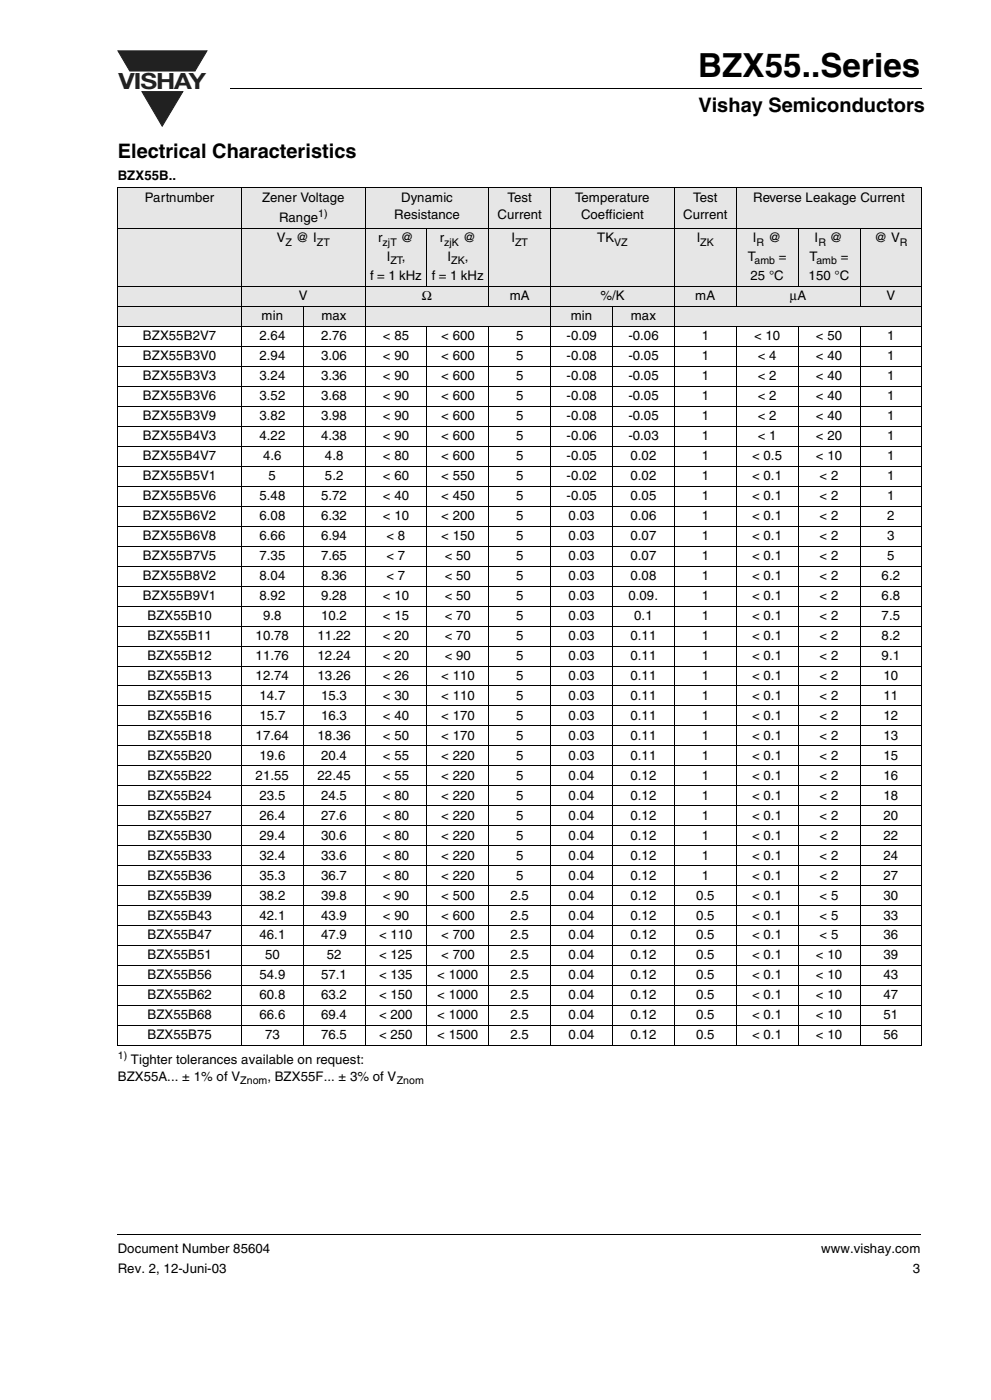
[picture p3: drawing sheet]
<svg xmlns="http://www.w3.org/2000/svg" width="210mm" height="297mm" viewBox="0 0 210 297" stroke-linecap="round" stroke-linejoin="round" font-family="sans-serif">
<path d="M25 10.8h18.8l-2.5 4.2h-13.8z" fill="#231f20"/>
<path d="M25 10.8h18.8l-2.5 4.2h-13.8z" fill="none" stroke="#231f20" stroke-width=".21"/>
<path d="M30.1 19.4h8.6l-4.3 7.3z" fill="#231f20"/>
<path d="M30.1 19.4h8.6l-4.3 7.3z" fill="none" stroke="#231f20" stroke-width=".21"/>
<path d="M48.9 18.6v.2zM24.8 261.6l.1 .2z" fill="#000"/>
<path d="M48.9 18.7h146.4M24.9 261.7h170.1" fill="none" stroke="#000" stroke-width=".21"/>
<g fill="#e6e6e6">
<path d="M24.9 39.8h26.2v8.6h-26.2z"/>
<path d="M51.1 39.8h26.2v8.6h-26.2z"/>
<path d="M77.3 39.8h26.2v8.6h-26.2z"/>
<path d="M103.5 39.8h13.1v8.6h-13.1z"/>
<path d="M116.6 39.8h26.2v8.6h-26.2z"/>
<path d="M142.8 39.8h13.2v8.6h-13.2z"/>
<path d="M156 39.8h39.2v8.6h-39.2z"/>
<path d="M24.9 48.4h52.4v12.3h-52.4z"/>
<path d="M77.3 48.4h13.1v12.3h-13.1z"/>
<path d="M90.4 48.4h13.1v12.3h-13.1z"/>
<path d="M103.5 48.4h13.1v12.3h-13.1z"/>
<path d="M116.6 48.4h26.2v12.3h-26.2z"/>
<path d="M142.8 48.4h13.2v12.3h-13.2z"/>
<path d="M156 48.4h13v12.3h-13z"/>
<path d="M169 48.4h13.2v12.3h-13.2z"/>
<path d="M182.2 48.4h13v12.3h-13z"/>
<path d="M24.9 60.7h52.4v4.2h-52.4z"/>
<path d="M77.3 60.7h26.2v4.2h-26.2z"/>
<path d="M103.5 60.7h13.1v4.2h-13.1z"/>
<path d="M116.6 60.7h26.2v4.2h-26.2z"/>
<path d="M142.8 60.7h13.2v4.2h-13.2z"/>
<path d="M156 60.7h26.2v4.2h-26.2z"/>
<path d="M182.2 60.7h13v4.2h-13z"/>
<path d="M24.9 64.9h39.4v4.3h-39.4z"/>
<path d="M64.3 64.9h13v4.3h-13z"/>
<path d="M77.3 64.9h39.3v4.3h-39.3z"/>
<path d="M116.6 64.9h13.2v4.3h-13.2z"/>
<path d="M129.8 64.9h13v4.3h-13z"/>
<path d="M142.8 64.9h52.4v4.3h-52.4z"/>
</g>
<g fill="#fff">
<path d="M24.9 69.2h26.2v4.2h-26.2z"/>
<path d="M51.1 69.2h13.2v4.2h-13.2z"/>
<path d="M64.3 69.2h13v4.2h-13z"/>
<path d="M77.3 69.2h13.1v4.2h-13.1z"/>
<path d="M90.4 69.2h13.1v4.2h-13.1z"/>
<path d="M103.5 69.2h13.1v4.2h-13.1z"/>
<path d="M116.6 69.2h13.2v4.2h-13.2z"/>
<path d="M129.8 69.2h13v4.2h-13z"/>
<path d="M142.8 69.2h13.2v4.2h-13.2z"/>
<path d="M156 69.2h13v4.2h-13z"/>
<path d="M169 69.2h13.2v4.2h-13.2z"/>
<path d="M182.2 69.2h13v4.2h-13z"/>
<path d="M24.9 73.4h26.2v4.2h-26.2z"/>
<path d="M51.1 73.4h13.2v4.2h-13.2z"/>
<path d="M64.3 73.4h13v4.2h-13z"/>
<path d="M77.3 73.4h13.1v4.2h-13.1z"/>
<path d="M90.4 73.4h13.1v4.2h-13.1z"/>
<path d="M103.5 73.4h13.1v4.2h-13.1z"/>
<path d="M116.6 73.4h13.2v4.2h-13.2z"/>
<path d="M129.8 73.4h13v4.2h-13z"/>
<path d="M142.8 73.4h13.2v4.2h-13.2z"/>
<path d="M156 73.4h13v4.2h-13z"/>
<path d="M169 73.4h13.2v4.2h-13.2z"/>
<path d="M182.2 73.4h13v4.2h-13z"/>
<path d="M24.9 77.6h26.2v4.3h-26.2z"/>
<path d="M51.1 77.6h13.2v4.3h-13.2z"/>
<path d="M64.3 77.6h13v4.3h-13z"/>
<path d="M77.3 77.6h13.1v4.3h-13.1z"/>
<path d="M90.4 77.6h13.1v4.3h-13.1z"/>
<path d="M103.5 77.6h13.1v4.3h-13.1z"/>
<path d="M116.6 77.6h13.2v4.3h-13.2z"/>
<path d="M129.8 77.6h13v4.3h-13z"/>
<path d="M142.8 77.6h13.2v4.3h-13.2z"/>
<path d="M156 77.6h13v4.3h-13z"/>
<path d="M169 77.6h13.2v4.3h-13.2z"/>
<path d="M182.2 77.6h13v4.3h-13z"/>
<path d="M24.9 81.9h26.2v4.2h-26.2z"/>
<path d="M51.1 81.9h13.2v4.2h-13.2z"/>
<path d="M64.3 81.9h13v4.2h-13z"/>
<path d="M77.3 81.9h13.1v4.2h-13.1z"/>
<path d="M90.4 81.9h13.1v4.2h-13.1z"/>
<path d="M103.5 81.9h13.1v4.2h-13.1z"/>
<path d="M116.6 81.9h13.2v4.2h-13.2z"/>
<path d="M129.8 81.9h13v4.2h-13z"/>
<path d="M142.8 81.9h13.2v4.2h-13.2z"/>
<path d="M156 81.9h13v4.2h-13z"/>
<path d="M169 81.9h13.2v4.2h-13.2z"/>
<path d="M182.2 81.9h13v4.2h-13z"/>
<path d="M24.9 86.1h26.2v4.2h-26.2z"/>
<path d="M51.1 86.1h13.2v4.2h-13.2z"/>
<path d="M64.3 86.1h13v4.2h-13z"/>
<path d="M77.3 86.1h13.1v4.2h-13.1z"/>
<path d="M90.4 86.1h13.1v4.2h-13.1z"/>
<path d="M103.5 86.1h13.1v4.2h-13.1z"/>
<path d="M116.6 86.1h13.2v4.2h-13.2z"/>
<path d="M129.8 86.1h13v4.2h-13z"/>
<path d="M142.8 86.1h13.2v4.2h-13.2z"/>
<path d="M156 86.1h13v4.2h-13z"/>
<path d="M169 86.1h13.2v4.2h-13.2z"/>
<path d="M182.2 86.1h13v4.2h-13z"/>
<path d="M24.9 90.3h26.2v4.3h-26.2z"/>
<path d="M51.1 90.3h13.2v4.3h-13.2z"/>
<path d="M64.3 90.3h13v4.3h-13z"/>
<path d="M77.3 90.3h13.1v4.3h-13.1z"/>
<path d="M90.4 90.3h13.1v4.3h-13.1z"/>
<path d="M103.5 90.3h13.1v4.3h-13.1z"/>
<path d="M116.6 90.3h13.2v4.3h-13.2z"/>
<path d="M129.8 90.3h13v4.3h-13z"/>
<path d="M142.8 90.3h13.2v4.3h-13.2z"/>
<path d="M156 90.3h13v4.3h-13z"/>
<path d="M169 90.3h13.2v4.3h-13.2z"/>
<path d="M182.2 90.3h13v4.3h-13z"/>
<path d="M24.9 94.6h26.2v4.2h-26.2z"/>
<path d="M51.1 94.6h13.2v4.2h-13.2z"/>
<path d="M64.3 94.6h13v4.2h-13z"/>
<path d="M77.3 94.6h13.1v4.2h-13.1z"/>
<path d="M90.4 94.6h13.1v4.2h-13.1z"/>
<path d="M103.5 94.6h13.1v4.2h-13.1z"/>
<path d="M116.6 94.6h13.2v4.2h-13.2z"/>
<path d="M129.8 94.6h13v4.2h-13z"/>
<path d="M142.8 94.6h13.2v4.2h-13.2z"/>
<path d="M156 94.6h13v4.2h-13z"/>
<path d="M169 94.6h13.2v4.2h-13.2z"/>
<path d="M182.2 94.6h13v4.2h-13z"/>
<path d="M24.9 98.8h26.2v4.2h-26.2z"/>
<path d="M51.1 98.8h13.2v4.2h-13.2z"/>
<path d="M64.3 98.8h13v4.2h-13z"/>
<path d="M77.3 98.8h13.1v4.2h-13.1z"/>
<path d="M90.4 98.8h13.1v4.2h-13.1z"/>
<path d="M103.5 98.8h13.1v4.2h-13.1z"/>
<path d="M116.6 98.8h13.2v4.2h-13.2z"/>
<path d="M129.8 98.8h13v4.2h-13z"/>
<path d="M142.8 98.8h13.2v4.2h-13.2z"/>
<path d="M156 98.8h13v4.2h-13z"/>
<path d="M169 98.8h13.2v4.2h-13.2z"/>
<path d="M182.2 98.8h13v4.2h-13z"/>
<path d="M24.9 103h26.2v4.3h-26.2z"/>
<path d="M51.1 103h13.2v4.3h-13.2z"/>
<path d="M64.3 103h13v4.3h-13z"/>
<path d="M77.3 103h13.1v4.3h-13.1z"/>
<path d="M90.4 103h13.1v4.3h-13.1z"/>
<path d="M103.5 103h13.1v4.3h-13.1z"/>
<path d="M116.6 103h13.2v4.3h-13.2z"/>
<path d="M129.8 103h13v4.3h-13z"/>
<path d="M142.8 103h13.2v4.3h-13.2z"/>
<path d="M156 103h13v4.3h-13z"/>
<path d="M169 103h13.2v4.3h-13.2z"/>
<path d="M182.2 103h13v4.3h-13z"/>
<path d="M24.9 107.3h26.2v4.2h-26.2z"/>
<path d="M51.1 107.3h13.2v4.2h-13.2z"/>
<path d="M64.3 107.3h13v4.2h-13z"/>
<path d="M77.3 107.3h13.1v4.2h-13.1z"/>
<path d="M90.4 107.3h13.1v4.2h-13.1z"/>
<path d="M103.5 107.3h13.1v4.2h-13.1z"/>
<path d="M116.6 107.3h13.2v4.2h-13.2z"/>
<path d="M129.8 107.3h13v4.2h-13z"/>
<path d="M142.8 107.3h13.2v4.2h-13.2z"/>
<path d="M156 107.3h13v4.2h-13z"/>
<path d="M169 107.3h13.2v4.2h-13.2z"/>
<path d="M182.2 107.3h13v4.2h-13z"/>
<path d="M24.9 111.5h26.2v4.2h-26.2z"/>
<path d="M51.1 111.5h13.2v4.2h-13.2z"/>
<path d="M64.3 111.5h13v4.2h-13z"/>
<path d="M77.3 111.5h13.1v4.2h-13.1z"/>
<path d="M90.4 111.5h13.1v4.2h-13.1z"/>
<path d="M103.5 111.5h13.1v4.2h-13.1z"/>
<path d="M116.6 111.5h13.2v4.2h-13.2z"/>
<path d="M129.8 111.5h13v4.2h-13z"/>
<path d="M142.8 111.5h13.2v4.2h-13.2z"/>
<path d="M156 111.5h13v4.2h-13z"/>
<path d="M169 111.5h13.2v4.2h-13.2z"/>
<path d="M182.2 111.5h13v4.2h-13z"/>
<path d="M24.9 115.7h26.2v4.3h-26.2z"/>
<path d="M51.1 115.7h13.2v4.3h-13.2z"/>
<path d="M64.3 115.7h13v4.3h-13z"/>
<path d="M77.3 115.7h13.1v4.3h-13.1z"/>
<path d="M90.4 115.7h13.1v4.3h-13.1z"/>
<path d="M103.5 115.7h13.1v4.3h-13.1z"/>
<path d="M116.6 115.7h13.2v4.3h-13.2z"/>
<path d="M129.8 115.7h13v4.3h-13z"/>
<path d="M142.8 115.7h13.2v4.3h-13.2z"/>
<path d="M156 115.7h13v4.3h-13z"/>
<path d="M169 115.7h13.2v4.3h-13.2z"/>
<path d="M182.2 115.7h13v4.3h-13z"/>
<path d="M24.9 120h26.2v4.2h-26.2z"/>
<path d="M51.1 120h13.2v4.2h-13.2z"/>
<path d="M64.3 120h13v4.2h-13z"/>
<path d="M77.3 120h13.1v4.2h-13.1z"/>
<path d="M90.4 120h13.1v4.2h-13.1z"/>
<path d="M103.5 120h13.1v4.2h-13.1z"/>
<path d="M116.6 120h13.2v4.2h-13.2z"/>
<path d="M129.8 120h13v4.2h-13z"/>
<path d="M142.8 120h13.2v4.2h-13.2z"/>
<path d="M156 120h13v4.2h-13z"/>
<path d="M169 120h13.2v4.2h-13.2z"/>
<path d="M182.2 120h13v4.2h-13z"/>
<path d="M24.9 124.2h26.2v4.2h-26.2z"/>
<path d="M51.1 124.2h13.2v4.2h-13.2z"/>
<path d="M64.3 124.2h13v4.2h-13z"/>
<path d="M77.3 124.2h13.1v4.2h-13.1z"/>
<path d="M90.4 124.2h13.1v4.2h-13.1z"/>
<path d="M103.5 124.2h13.1v4.2h-13.1z"/>
<path d="M116.6 124.2h13.2v4.2h-13.2z"/>
<path d="M129.8 124.2h13v4.2h-13z"/>
<path d="M142.8 124.2h13.2v4.2h-13.2z"/>
<path d="M156 124.2h13v4.2h-13z"/>
<path d="M169 124.2h13.2v4.2h-13.2z"/>
<path d="M182.2 124.2h13v4.2h-13z"/>
<path d="M24.9 128.4h26.2v4.3h-26.2z"/>
<path d="M51.1 128.4h13.2v4.3h-13.2z"/>
<path d="M64.3 128.4h13v4.3h-13z"/>
<path d="M77.3 128.4h13.1v4.3h-13.1z"/>
<path d="M90.4 128.4h13.1v4.3h-13.1z"/>
<path d="M103.5 128.4h13.1v4.3h-13.1z"/>
<path d="M116.6 128.4h13.2v4.3h-13.2z"/>
<path d="M129.8 128.4h13v4.3h-13z"/>
<path d="M142.8 128.4h13.2v4.3h-13.2z"/>
<path d="M156 128.4h13v4.3h-13z"/>
<path d="M169 128.4h13.2v4.3h-13.2z"/>
<path d="M182.2 128.4h13v4.3h-13z"/>
<path d="M24.9 132.7h26.2v4.2h-26.2z"/>
<path d="M51.1 132.7h13.2v4.2h-13.2z"/>
<path d="M64.3 132.7h13v4.2h-13z"/>
<path d="M77.3 132.7h13.1v4.2h-13.1z"/>
<path d="M90.4 132.7h13.1v4.2h-13.1z"/>
<path d="M103.5 132.7h13.1v4.2h-13.1z"/>
<path d="M116.6 132.7h13.2v4.2h-13.2z"/>
<path d="M129.8 132.7h13v4.2h-13z"/>
<path d="M142.8 132.7h13.2v4.2h-13.2z"/>
<path d="M156 132.7h13v4.2h-13z"/>
<path d="M169 132.7h13.2v4.2h-13.2z"/>
<path d="M182.2 132.7h13v4.2h-13z"/>
<path d="M24.9 136.9h26.2v4.2h-26.2z"/>
<path d="M51.1 136.9h13.2v4.2h-13.2z"/>
<path d="M64.3 136.9h13v4.2h-13z"/>
<path d="M77.3 136.9h13.1v4.2h-13.1z"/>
<path d="M90.4 136.9h13.1v4.2h-13.1z"/>
<path d="M103.5 136.9h13.1v4.2h-13.1z"/>
<path d="M116.6 136.9h13.2v4.2h-13.2z"/>
<path d="M129.8 136.9h13v4.2h-13z"/>
<path d="M142.8 136.9h13.2v4.2h-13.2z"/>
<path d="M156 136.9h13v4.2h-13z"/>
<path d="M169 136.9h13.2v4.2h-13.2z"/>
<path d="M182.2 136.9h13v4.2h-13z"/>
<path d="M24.9 141.1h26.2v4.3h-26.2z"/>
<path d="M51.1 141.1h13.2v4.3h-13.2z"/>
<path d="M64.3 141.1h13v4.3h-13z"/>
<path d="M77.3 141.1h13.1v4.3h-13.1z"/>
<path d="M90.4 141.1h13.1v4.3h-13.1z"/>
<path d="M103.5 141.1h13.1v4.3h-13.1z"/>
<path d="M116.6 141.1h13.2v4.3h-13.2z"/>
<path d="M129.8 141.1h13v4.3h-13z"/>
<path d="M142.8 141.1h13.2v4.3h-13.2z"/>
<path d="M156 141.1h13v4.3h-13z"/>
<path d="M169 141.1h13.2v4.3h-13.2z"/>
<path d="M182.2 141.1h13v4.3h-13z"/>
<path d="M24.9 145.4h26.2v4.2h-26.2z"/>
<path d="M51.1 145.4h13.2v4.2h-13.2z"/>
<path d="M64.3 145.4h13v4.2h-13z"/>
<path d="M77.3 145.4h13.1v4.2h-13.1z"/>
<path d="M90.4 145.4h13.1v4.2h-13.1z"/>
<path d="M103.5 145.4h13.1v4.2h-13.1z"/>
<path d="M116.6 145.4h13.2v4.2h-13.2z"/>
<path d="M129.8 145.4h13v4.2h-13z"/>
<path d="M142.8 145.4h13.2v4.2h-13.2z"/>
<path d="M156 145.4h13v4.2h-13z"/>
<path d="M169 145.4h13.2v4.2h-13.2z"/>
<path d="M182.2 145.4h13v4.2h-13z"/>
<path d="M24.9 149.6h26.2v4.2h-26.2z"/>
<path d="M51.1 149.6h13.2v4.2h-13.2z"/>
<path d="M64.3 149.6h13v4.2h-13z"/>
<path d="M77.3 149.6h13.1v4.2h-13.1z"/>
<path d="M90.4 149.6h13.1v4.2h-13.1z"/>
<path d="M103.5 149.6h13.1v4.2h-13.1z"/>
<path d="M116.6 149.6h13.2v4.2h-13.2z"/>
<path d="M129.8 149.6h13v4.2h-13z"/>
<path d="M142.8 149.6h13.2v4.2h-13.2z"/>
<path d="M156 149.6h13v4.2h-13z"/>
<path d="M169 149.6h13.2v4.2h-13.2z"/>
<path d="M182.2 149.6h13v4.2h-13z"/>
<path d="M24.9 153.8h26.2v4.3h-26.2z"/>
<path d="M51.1 153.8h13.2v4.3h-13.2z"/>
<path d="M64.3 153.8h13v4.3h-13z"/>
<path d="M77.3 153.8h13.1v4.3h-13.1z"/>
<path d="M90.4 153.8h13.1v4.3h-13.1z"/>
<path d="M103.5 153.8h13.1v4.3h-13.1z"/>
<path d="M116.6 153.8h13.2v4.3h-13.2z"/>
<path d="M129.8 153.8h13v4.3h-13z"/>
<path d="M142.8 153.8h13.2v4.3h-13.2z"/>
<path d="M156 153.8h13v4.3h-13z"/>
<path d="M169 153.8h13.2v4.3h-13.2z"/>
<path d="M182.2 153.8h13v4.3h-13z"/>
<path d="M24.9 158.1h26.2v4.2h-26.2z"/>
<path d="M51.1 158.1h13.2v4.2h-13.2z"/>
<path d="M64.3 158.1h13v4.2h-13z"/>
<path d="M77.3 158.1h13.1v4.2h-13.1z"/>
<path d="M90.4 158.1h13.1v4.2h-13.1z"/>
<path d="M103.5 158.1h13.1v4.2h-13.1z"/>
<path d="M116.6 158.1h13.2v4.2h-13.2z"/>
<path d="M129.8 158.1h13v4.2h-13z"/>
<path d="M142.8 158.1h13.2v4.2h-13.2z"/>
<path d="M156 158.1h13v4.2h-13z"/>
<path d="M169 158.1h13.2v4.2h-13.2z"/>
<path d="M182.2 158.1h13v4.2h-13z"/>
<path d="M24.9 162.3h26.2v4.2h-26.2z"/>
<path d="M51.1 162.3h13.2v4.2h-13.2z"/>
<path d="M64.3 162.3h13v4.2h-13z"/>
<path d="M77.3 162.3h13.1v4.2h-13.1z"/>
<path d="M90.4 162.3h13.1v4.2h-13.1z"/>
<path d="M103.5 162.3h13.1v4.2h-13.1z"/>
<path d="M116.6 162.3h13.2v4.2h-13.2z"/>
<path d="M129.8 162.3h13v4.2h-13z"/>
<path d="M142.8 162.3h13.2v4.2h-13.2z"/>
<path d="M156 162.3h13v4.2h-13z"/>
<path d="M169 162.3h13.2v4.2h-13.2z"/>
<path d="M182.2 162.3h13v4.2h-13z"/>
<path d="M24.9 166.5h26.2v4.3h-26.2z"/>
<path d="M51.1 166.5h13.2v4.3h-13.2z"/>
<path d="M64.3 166.5h13v4.3h-13z"/>
<path d="M77.3 166.5h13.1v4.3h-13.1z"/>
<path d="M90.4 166.5h13.1v4.3h-13.1z"/>
<path d="M103.5 166.5h13.1v4.3h-13.1z"/>
<path d="M116.6 166.5h13.2v4.3h-13.2z"/>
<path d="M129.8 166.5h13v4.3h-13z"/>
<path d="M142.8 166.5h13.2v4.3h-13.2z"/>
<path d="M156 166.5h13v4.3h-13z"/>
<path d="M169 166.5h13.2v4.3h-13.2z"/>
<path d="M182.2 166.5h13v4.3h-13z"/>
<path d="M24.9 170.8h26.2v4.2h-26.2z"/>
<path d="M51.1 170.8h13.2v4.2h-13.2z"/>
<path d="M64.3 170.8h13v4.2h-13z"/>
<path d="M77.3 170.8h13.1v4.2h-13.1z"/>
<path d="M90.4 170.8h13.1v4.2h-13.1z"/>
<path d="M103.5 170.8h13.1v4.2h-13.1z"/>
<path d="M116.6 170.8h13.2v4.2h-13.2z"/>
<path d="M129.8 170.8h13v4.2h-13z"/>
<path d="M142.8 170.8h13.2v4.2h-13.2z"/>
<path d="M156 170.8h13v4.2h-13z"/>
<path d="M169 170.8h13.2v4.2h-13.2z"/>
<path d="M182.2 170.8h13v4.2h-13z"/>
<path d="M24.9 175h26.2v4.2h-26.2z"/>
<path d="M51.1 175h13.2v4.2h-13.2z"/>
<path d="M64.3 175h13v4.2h-13z"/>
<path d="M77.3 175h13.1v4.2h-13.1z"/>
<path d="M90.4 175h13.1v4.2h-13.1z"/>
<path d="M103.5 175h13.1v4.2h-13.1z"/>
<path d="M116.6 175h13.2v4.2h-13.2z"/>
<path d="M129.8 175h13v4.2h-13z"/>
<path d="M142.8 175h13.2v4.2h-13.2z"/>
<path d="M156 175h13v4.2h-13z"/>
<path d="M169 175h13.2v4.2h-13.2z"/>
<path d="M182.2 175h13v4.2h-13z"/>
<path d="M24.9 179.2h26.2v4.3h-26.2z"/>
<path d="M51.1 179.2h13.2v4.3h-13.2z"/>
<path d="M64.3 179.2h13v4.3h-13z"/>
<path d="M77.3 179.2h13.1v4.3h-13.1z"/>
<path d="M90.4 179.2h13.1v4.3h-13.1z"/>
<path d="M103.5 179.2h13.1v4.3h-13.1z"/>
<path d="M116.6 179.2h13.2v4.3h-13.2z"/>
<path d="M129.8 179.2h13v4.3h-13z"/>
<path d="M142.8 179.2h13.2v4.3h-13.2z"/>
<path d="M156 179.2h13v4.3h-13z"/>
<path d="M169 179.2h13.2v4.3h-13.2z"/>
<path d="M182.2 179.2h13v4.3h-13z"/>
<path d="M24.9 183.5h26.2v4.2h-26.2z"/>
<path d="M51.1 183.5h13.2v4.2h-13.2z"/>
<path d="M64.3 183.5h13v4.2h-13z"/>
<path d="M77.3 183.5h13.1v4.2h-13.1z"/>
<path d="M90.4 183.5h13.1v4.2h-13.1z"/>
<path d="M103.5 183.5h13.1v4.2h-13.1z"/>
<path d="M116.6 183.5h13.2v4.2h-13.2z"/>
<path d="M129.8 183.5h13v4.2h-13z"/>
<path d="M142.8 183.5h13.2v4.2h-13.2z"/>
<path d="M156 183.5h13v4.2h-13z"/>
<path d="M169 183.5h13.2v4.2h-13.2z"/>
<path d="M182.2 183.5h13v4.2h-13z"/>
<path d="M24.9 187.7h26.2v4.2h-26.2z"/>
<path d="M51.1 187.7h13.2v4.2h-13.2z"/>
<path d="M64.3 187.7h13v4.2h-13z"/>
<path d="M77.3 187.7h13.1v4.2h-13.1z"/>
<path d="M90.4 187.7h13.1v4.2h-13.1z"/>
<path d="M103.5 187.7h13.1v4.2h-13.1z"/>
<path d="M116.6 187.7h13.2v4.2h-13.2z"/>
<path d="M129.8 187.7h13v4.2h-13z"/>
<path d="M142.8 187.7h13.2v4.2h-13.2z"/>
<path d="M156 187.7h13v4.2h-13z"/>
<path d="M169 187.7h13.2v4.2h-13.2z"/>
<path d="M182.2 187.7h13v4.2h-13z"/>
<path d="M24.9 191.9h26.2v4.3h-26.2z"/>
<path d="M51.1 191.9h13.2v4.3h-13.2z"/>
<path d="M64.3 191.9h13v4.3h-13z"/>
<path d="M77.3 191.9h13.1v4.3h-13.1z"/>
<path d="M90.4 191.9h13.1v4.3h-13.1z"/>
<path d="M103.5 191.9h13.1v4.3h-13.1z"/>
<path d="M116.6 191.9h13.2v4.3h-13.2z"/>
<path d="M129.8 191.9h13v4.3h-13z"/>
<path d="M142.8 191.9h13.2v4.3h-13.2z"/>
<path d="M156 191.9h13v4.3h-13z"/>
<path d="M169 191.9h13.2v4.3h-13.2z"/>
<path d="M182.2 191.9h13v4.3h-13z"/>
<path d="M24.9 196.2h26.2v4.2h-26.2z"/>
<path d="M51.1 196.2h13.2v4.2h-13.2z"/>
<path d="M64.3 196.2h13v4.2h-13z"/>
<path d="M77.3 196.2h13.1v4.2h-13.1z"/>
<path d="M90.4 196.2h13.1v4.2h-13.1z"/>
<path d="M103.5 196.2h13.1v4.2h-13.1z"/>
<path d="M116.6 196.2h13.2v4.2h-13.2z"/>
<path d="M129.8 196.2h13v4.2h-13z"/>
<path d="M142.8 196.2h13.2v4.2h-13.2z"/>
<path d="M156 196.2h13v4.2h-13z"/>
<path d="M169 196.2h13.2v4.2h-13.2z"/>
<path d="M182.2 196.2h13v4.2h-13z"/>
<path d="M24.9 200.4h26.2v4.2h-26.2z"/>
<path d="M51.1 200.4h13.2v4.2h-13.2z"/>
<path d="M64.3 200.4h13v4.2h-13z"/>
<path d="M77.3 200.4h13.1v4.2h-13.1z"/>
<path d="M90.4 200.4h13.1v4.2h-13.1z"/>
<path d="M103.5 200.4h13.1v4.2h-13.1z"/>
<path d="M116.6 200.4h13.2v4.2h-13.2z"/>
<path d="M129.8 200.4h13v4.2h-13z"/>
<path d="M142.8 200.4h13.2v4.2h-13.2z"/>
<path d="M156 200.4h13v4.2h-13z"/>
<path d="M169 200.4h13.2v4.2h-13.2z"/>
<path d="M182.2 200.4h13v4.2h-13z"/>
<path d="M24.9 204.6h26.2v4.3h-26.2z"/>
<path d="M51.1 204.6h13.2v4.3h-13.2z"/>
<path d="M64.3 204.6h13v4.3h-13z"/>
<path d="M77.3 204.6h13.1v4.3h-13.1z"/>
<path d="M90.4 204.6h13.1v4.3h-13.1z"/>
<path d="M103.5 204.6h13.1v4.3h-13.1z"/>
<path d="M116.6 204.6h13.2v4.3h-13.2z"/>
<path d="M129.8 204.6h13v4.3h-13z"/>
<path d="M142.8 204.6h13.2v4.3h-13.2z"/>
<path d="M156 204.6h13v4.3h-13z"/>
<path d="M169 204.6h13.2v4.3h-13.2z"/>
<path d="M182.2 204.6h13v4.3h-13z"/>
<path d="M24.9 208.9h26.2v4.2h-26.2z"/>
<path d="M51.1 208.9h13.2v4.2h-13.2z"/>
<path d="M64.3 208.9h13v4.2h-13z"/>
<path d="M77.3 208.9h13.1v4.2h-13.1z"/>
<path d="M90.4 208.9h13.1v4.2h-13.1z"/>
<path d="M103.5 208.9h13.1v4.2h-13.1z"/>
<path d="M116.6 208.9h13.2v4.2h-13.2z"/>
<path d="M129.8 208.9h13v4.2h-13z"/>
<path d="M142.8 208.9h13.2v4.2h-13.2z"/>
<path d="M156 208.9h13v4.2h-13z"/>
<path d="M169 208.9h13.2v4.2h-13.2z"/>
<path d="M182.2 208.9h13v4.2h-13z"/>
<path d="M24.9 213.1h26.2v4.2h-26.2z"/>
<path d="M51.1 213.1h13.2v4.2h-13.2z"/>
<path d="M64.3 213.1h13v4.2h-13z"/>
<path d="M77.3 213.1h13.1v4.2h-13.1z"/>
<path d="M90.4 213.1h13.1v4.2h-13.1z"/>
<path d="M103.5 213.1h13.1v4.2h-13.1z"/>
<path d="M116.6 213.1h13.2v4.2h-13.2z"/>
<path d="M129.8 213.1h13v4.2h-13z"/>
<path d="M142.8 213.1h13.2v4.2h-13.2z"/>
<path d="M156 213.1h13v4.2h-13z"/>
<path d="M169 213.1h13.2v4.2h-13.2z"/>
<path d="M182.2 213.1h13v4.2h-13z"/>
<path d="M24.9 217.3h26.2v4.3h-26.2z"/>
<path d="M51.1 217.3h13.2v4.3h-13.2z"/>
<path d="M64.3 217.3h13v4.3h-13z"/>
<path d="M77.3 217.3h13.1v4.3h-13.1z"/>
<path d="M90.4 217.3h13.1v4.3h-13.1z"/>
<path d="M103.5 217.3h13.1v4.3h-13.1z"/>
<path d="M116.6 217.3h13.2v4.3h-13.2z"/>
<path d="M129.8 217.3h13v4.3h-13z"/>
<path d="M142.8 217.3h13.2v4.3h-13.2z"/>
<path d="M156 217.3h13v4.3h-13z"/>
<path d="M169 217.3h13.2v4.3h-13.2z"/>
<path d="M182.2 217.3h13v4.3h-13z"/>
</g>
<g fill="none" stroke="#000" stroke-width=".21">
<path d="M24.8 39.8h170.5M24.9 40v181.5M51.1 39.8v181.9M77.3 39.8v181.9M103.5 39.8v25.2M116.6 39.8v181.9M142.8 39.8v181.9M156 39.8v25.2M195.2 40v181.5M24.8 48.4h170.5M90.4 48.3v12.5M169 48.3v12.5"/>
<path d="M182.2 48.3v16.7M24.8 60.7h170.5M24.8 64.9h170.5M24.8 69.2h170.5M24.8 73.4h170.5M24.8 77.6h170.5M64.3 64.9v156.8M90.4 69.1v152.6M103.5 69.1v152.6M129.8 64.9v156.8M156 69.1v152.6M169 69.1v152.6"/>
<path d="M182.2 69.1v152.6M24.8 81.9h170.5M24.8 86.1h170.5M24.8 90.3h170.5M24.8 94.6h170.5M24.8 98.8h170.5M24.8 103h170.5M24.8 107.3h170.5M24.8 111.5h170.5M24.8 115.7h170.5M24.8 120h170.5M24.8 124.2h170.5"/>
<path d="M24.8 128.4h170.5M24.8 132.7h170.5M24.8 136.9h170.5M24.8 141.1h170.5M24.8 145.4h170.5M24.8 149.6h170.5M24.8 153.8h170.5M24.8 158.1h170.5M24.8 162.3h170.5M24.8 166.5h170.5M24.8 170.8h170.5M24.8 175h170.5"/>
<path d="M24.8 179.2h170.5M24.8 183.5h170.5M24.8 187.7h170.5M24.8 191.9h170.5M24.8 196.2h170.5M24.8 200.4h170.5M24.8 204.6h170.5M24.8 208.9h170.5M24.8 213.1h170.5M24.8 217.3h170.5M24.8 221.6h170.5"/>
</g>
<text font-size="7" x="147.9" y="16.4">BZX55..Series</text>
<text font-size="4.7" fill="#231f20" x="25.1" y="18.9">VISHAY</text>
<g font-size="4.2">
<text x="148" y="23.7">Vishay Semiconductors</text>
<text x="24.9" y="33.5">Electrical Characteristics</text>
</g>
<g font-size="2.8">
<text x="24.9" y="38.2">BZX55B..</text>
<text x="30.7" y="42.8">Partnumber</text>
<text x="55.5" y="42.8">Zener Voltage</text>
<text x="59.1" y="47.1">Range</text>
<text x="83.5" y="46.3">Resistance</text>
<text x="85" y="42.8">Dynamic</text>
<text x="105.4" y="46.3">Current</text>
<text x="107.5" y="42.8">Test</text>
<text x="121.8" y="42.8">Temperature</text>
<text x="123.1" y="46.3">Coefficient</text>
<text x="144.7" y="46.3">Current</text>
<text x="146.8" y="42.8">Test</text>
<text x="159.5" y="42.8">Reverse Leakage Current</text>
<text x="58.6" y="51.3">V</text>
<text x="62.7" y="51.3">@ I</text>
<text x="80.1" y="51.3">r</text>
<text x="84.8" y="51.3">@</text>
<text x="93.1" y="51.3">r</text>
<text x="98" y="51.3">@</text>
<text x="108.3" y="51.3">I</text>
<text x="126.5" y="51.3">TK</text>
<text x="147.6" y="51.3">I</text>
<text x="159.5" y="51.3">I</text>
<text x="162.7" y="51.3">@</text>
<text x="172.6" y="51.3">I</text>
<text x="175.7" y="51.3">@</text>
<text x="185.1" y="51.3">@ V</text>
<text x="78.4" y="59.4">f = 1 kHz</text>
<text x="81.9" y="55.4">I</text>
<text x="85.1" y="55.4">,</text>
<text x="91.5" y="59.4">f = 1 kHz</text>
<text x="94.8" y="55.4">I</text>
<text x="98.4" y="55.4">,</text>
<text x="158.4" y="55.4">T</text>
<text x="159" y="59.4">25 °C</text>
<text x="165" y="55.4">=</text>
<text x="171.3" y="59.4">150 °C</text>
<text x="171.4" y="55.4">T</text>
<text x="178.1" y="55.4">=</text>
<text x="63.3" y="63.6">V</text>
<text x="89.4" y="63.6">Ω</text>
<text x="108" y="63.6">mA</text>
<text x="127.2" y="63.6">%/K</text>
<text x="147.3" y="63.6">mA</text>
<text x="167.3" y="63.6">µA</text>
<text x="187.7" y="63.6">V</text>
<text x="55.4" y="67.9">min</text>
<text x="68.1" y="67.9">max</text>
<text x="120.9" y="67.9">min</text>
<text x="133.6" y="67.9">max</text>
<text x="30.3" y="72.1">BZX55B2V7</text>
<text x="30.3" y="76.3">BZX55B3V0</text>
<text x="54.9" y="72.1">2.64</text>
<text x="54.9" y="76.3">2.94</text>
<text x="68" y="72.1">2.76</text>
<text x="68" y="76.3">3.06</text>
<text x="81.1" y="72.1">&lt; 85</text>
<text x="81.1" y="76.3">&lt; 90</text>
<text x="93.4" y="72.1">&lt; 600</text>
<text x="93.4" y="76.3">&lt; 600</text>
<text x="109.3" y="72.1">5</text>
<text x="109.3" y="76.3">5</text>
<text x="120" y="72.1">-0.09</text>
<text x="120" y="76.3">-0.08</text>
<text x="133.1" y="72.1">-0.06</text>
<text x="133.1" y="76.3">-0.05</text>
<text x="148.6" y="72.1">1</text>
<text x="148.6" y="76.3">1</text>
<text x="159.7" y="72.1">&lt; 10</text>
<text x="160.5" y="76.3">&lt; 4</text>
<text x="172.8" y="72.1">&lt; 50</text>
<text x="172.8" y="76.3">&lt; 40</text>
<text x="187.9" y="72.1">1</text>
<text x="187.9" y="76.3">1</text>
<text x="30.3" y="80.6">BZX55B3V3</text>
<text x="54.9" y="80.6">3.24</text>
<text x="68" y="80.6">3.36</text>
<text x="81.1" y="80.6">&lt; 90</text>
<text x="93.4" y="80.6">&lt; 600</text>
<text x="109.3" y="80.6">5</text>
<text x="120" y="80.6">-0.08</text>
<text x="133.1" y="80.6">-0.05</text>
<text x="148.6" y="80.6">1</text>
<text x="160.5" y="80.6">&lt; 2</text>
<text x="172.8" y="80.6">&lt; 40</text>
<text x="187.9" y="80.6">1</text>
<text x="30.3" y="84.8">BZX55B3V6</text>
<text x="30.3" y="89">BZX55B3V9</text>
<text x="54.9" y="84.8">3.52</text>
<text x="54.9" y="89">3.82</text>
<text x="68" y="84.8">3.68</text>
<text x="68" y="89">3.98</text>
<text x="81.1" y="84.8">&lt; 90</text>
<text x="81.1" y="89">&lt; 90</text>
<text x="93.4" y="84.8">&lt; 600</text>
<text x="93.4" y="89">&lt; 600</text>
<text x="109.3" y="84.8">5</text>
<text x="109.3" y="89">5</text>
<text x="120" y="84.8">-0.08</text>
<text x="120" y="89">-0.08</text>
<text x="133.1" y="84.8">-0.05</text>
<text x="133.1" y="89">-0.05</text>
<text x="148.6" y="84.8">1</text>
<text x="148.6" y="89">1</text>
<text x="160.5" y="84.8">&lt; 2</text>
<text x="160.5" y="89">&lt; 2</text>
<text x="172.8" y="84.8">&lt; 40</text>
<text x="172.8" y="89">&lt; 40</text>
<text x="187.9" y="84.8">1</text>
<text x="187.9" y="89">1</text>
<text x="30.3" y="93.3">BZX55B4V3</text>
<text x="54.9" y="93.3">4.22</text>
<text x="68" y="93.3">4.38</text>
<text x="81.1" y="93.3">&lt; 90</text>
<text x="93.4" y="93.3">&lt; 600</text>
<text x="109.3" y="93.3">5</text>
<text x="120" y="93.3">-0.06</text>
<text x="133.1" y="93.3">-0.03</text>
<text x="148.6" y="93.3">1</text>
<text x="160.5" y="93.3">&lt; 1</text>
<text x="172.8" y="93.3">&lt; 20</text>
<text x="187.9" y="93.3">1</text>
<text x="30.3" y="97.5">BZX55B4V7</text>
<text x="30.3" y="101.7">BZX55B5V1</text>
<text x="55.8" y="97.5">4.6</text>
<text x="56.9" y="101.7">5</text>
<text x="68.8" y="97.5">4.8</text>
<text x="68.8" y="101.7">5.2</text>
<text x="81.1" y="97.5">&lt; 80</text>
<text x="81.1" y="101.7">&lt; 60</text>
<text x="93.4" y="97.5">&lt; 600</text>
<text x="93.4" y="101.7">&lt; 550</text>
<text x="109.3" y="97.5">5</text>
<text x="109.3" y="101.7">5</text>
<text x="120" y="97.5">-0.05</text>
<text x="120" y="101.7">-0.02</text>
<text x="133.6" y="97.5">0.02</text>
<text x="133.6" y="101.7">0.02</text>
<text x="148.6" y="97.5">1</text>
<text x="148.6" y="101.7">1</text>
<text x="159.3" y="97.5">&lt; 0.5</text>
<text x="159.3" y="101.7">&lt; 0.1</text>
<text x="172.8" y="97.5">&lt; 10</text>
<text x="173.6" y="101.7">&lt; 2</text>
<text x="187.9" y="97.5">1</text>
<text x="187.9" y="101.7">1</text>
<text x="30.3" y="106">BZX55B5V6</text>
<text x="54.9" y="106">5.48</text>
<text x="68" y="106">5.72</text>
<text x="81.1" y="106">&lt; 40</text>
<text x="93.4" y="106">&lt; 450</text>
<text x="109.3" y="106">5</text>
<text x="120" y="106">-0.05</text>
<text x="133.6" y="106">0.05</text>
<text x="148.6" y="106">1</text>
<text x="159.3" y="106">&lt; 0.1</text>
<text x="173.6" y="106">&lt; 2</text>
<text x="187.9" y="106">1</text>
<text x="30.3" y="110.2">BZX55B6V2</text>
<text x="54.9" y="110.2">6.08</text>
<text x="68" y="110.2">6.32</text>
<text x="81.1" y="110.2">&lt; 10</text>
<text x="93.4" y="110.2">&lt; 200</text>
<text x="109.3" y="110.2">5</text>
<text x="120.4" y="110.2">0.03</text>
<text x="133.6" y="110.2">0.06</text>
<text x="148.6" y="110.2">1</text>
<text x="159.3" y="110.2">&lt; 0.1</text>
<text x="173.6" y="110.2">&lt; 2</text>
<text x="187.9" y="110.2">2</text>
<text x="30.3" y="114.4">BZX55B6V8</text>
<text x="30.3" y="118.7">BZX55B7V5</text>
<text x="54.9" y="114.4">6.66</text>
<text x="54.9" y="118.7">7.35</text>
<text x="68" y="114.4">6.94</text>
<text x="68" y="118.7">7.65</text>
<text x="81.9" y="114.4">&lt; 8</text>
<text x="81.9" y="118.7">&lt; 7</text>
<text x="93.4" y="114.4">&lt; 150</text>
<text x="94.2" y="118.7">&lt; 50</text>
<text x="109.3" y="114.4">5</text>
<text x="109.3" y="118.7">5</text>
<text x="120.4" y="114.4">0.03</text>
<text x="120.4" y="118.7">0.03</text>
<text x="133.6" y="114.4">0.07</text>
<text x="133.6" y="118.7">0.07</text>
<text x="148.6" y="114.4">1</text>
<text x="148.6" y="118.7">1</text>
<text x="159.3" y="114.4">&lt; 0.1</text>
<text x="159.3" y="118.7">&lt; 0.1</text>
<text x="173.6" y="114.4">&lt; 2</text>
<text x="173.6" y="118.7">&lt; 2</text>
<text x="187.9" y="114.4">3</text>
<text x="187.9" y="118.7">5</text>
<text x="30.3" y="122.9">BZX55B8V2</text>
<text x="54.9" y="122.9">8.04</text>
<text x="68" y="122.9">8.36</text>
<text x="81.9" y="122.9">&lt; 7</text>
<text x="94.2" y="122.9">&lt; 50</text>
<text x="109.3" y="122.9">5</text>
<text x="120.4" y="122.9">0.03</text>
<text x="133.6" y="122.9">0.08</text>
<text x="148.6" y="122.9">1</text>
<text x="159.3" y="122.9">&lt; 0.1</text>
<text x="173.6" y="122.9">&lt; 2</text>
<text x="186.7" y="122.9">6.2</text>
<text x="30.3" y="127.1">BZX55B9V1</text>
<text x="31.2" y="131.4">BZX55B10</text>
<text x="54.9" y="127.1">8.92</text>
<text x="55.8" y="131.4">9.8</text>
<text x="68" y="127.1">9.28</text>
<text x="68" y="131.4">10.2</text>
<text x="81.1" y="127.1">&lt; 10</text>
<text x="81.1" y="131.4">&lt; 15</text>
<text x="94.2" y="127.1">&lt; 50</text>
<text x="94.2" y="131.4">&lt; 70</text>
<text x="109.3" y="127.1">5</text>
<text x="109.3" y="131.4">5</text>
<text x="120.4" y="127.1">0.03</text>
<text x="120.4" y="131.4">0.03</text>
<text x="133.1" y="127.1">0.09.</text>
<text x="134.3" y="131.4">0.1</text>
<text x="148.6" y="127.1">1</text>
<text x="148.6" y="131.4">1</text>
<text x="159.3" y="127.1">&lt; 0.1</text>
<text x="159.3" y="131.4">&lt; 0.1</text>
<text x="173.6" y="127.1">&lt; 2</text>
<text x="173.6" y="131.4">&lt; 2</text>
<text x="186.7" y="127.1">6.8</text>
<text x="186.7" y="131.4">7.5</text>
<text x="31.2" y="135.6">BZX55B11</text>
<text x="54.1" y="135.6">10.78</text>
<text x="67.3" y="135.6">11.22</text>
<text x="81.1" y="135.6">&lt; 20</text>
<text x="94.2" y="135.6">&lt; 70</text>
<text x="109.3" y="135.6">5</text>
<text x="120.4" y="135.6">0.03</text>
<text x="133.6" y="135.6">0.11</text>
<text x="148.6" y="135.6">1</text>
<text x="159.3" y="135.6">&lt; 0.1</text>
<text x="173.6" y="135.6">&lt; 2</text>
<text x="186.7" y="135.6">8.2</text>
<text x="31.2" y="139.8">BZX55B12</text>
<text x="54.1" y="139.8">11.76</text>
<text x="67.3" y="139.8">12.24</text>
<text x="81.1" y="139.8">&lt; 20</text>
<text x="94.2" y="139.8">&lt; 90</text>
<text x="109.3" y="139.8">5</text>
<text x="120.4" y="139.8">0.03</text>
<text x="133.6" y="139.8">0.11</text>
<text x="148.6" y="139.8">1</text>
<text x="159.3" y="139.8">&lt; 0.1</text>
<text x="173.6" y="139.8">&lt; 2</text>
<text x="186.7" y="139.8">9.1</text>
<text x="31.2" y="144.1">BZX55B13</text>
<text x="31.2" y="148.3">BZX55B15</text>
<text x="54.1" y="144.1">12.74</text>
<text x="54.9" y="148.3">14.7</text>
<text x="67.3" y="144.1">13.26</text>
<text x="68" y="148.3">15.3</text>
<text x="81.1" y="144.1">&lt; 26</text>
<text x="81.1" y="148.3">&lt; 30</text>
<text x="93.4" y="144.1">&lt; 110</text>
<text x="93.4" y="148.3">&lt; 110</text>
<text x="109.3" y="144.1">5</text>
<text x="109.3" y="148.3">5</text>
<text x="120.4" y="144.1">0.03</text>
<text x="120.4" y="148.3">0.03</text>
<text x="133.6" y="144.1">0.11</text>
<text x="133.6" y="148.3">0.11</text>
<text x="148.6" y="144.1">1</text>
<text x="148.6" y="148.3">1</text>
<text x="159.3" y="144.1">&lt; 0.1</text>
<text x="159.3" y="148.3">&lt; 0.1</text>
<text x="173.6" y="144.1">&lt; 2</text>
<text x="173.6" y="148.3">&lt; 2</text>
<text x="187.1" y="144.1">10</text>
<text x="187.1" y="148.3">11</text>
<text x="31.2" y="152.5">BZX55B16</text>
<text x="54.9" y="152.5">15.7</text>
<text x="68" y="152.5">16.3</text>
<text x="81.1" y="152.5">&lt; 40</text>
<text x="93.4" y="152.5">&lt; 170</text>
<text x="109.3" y="152.5">5</text>
<text x="120.4" y="152.5">0.03</text>
<text x="133.6" y="152.5">0.11</text>
<text x="148.6" y="152.5">1</text>
<text x="159.3" y="152.5">&lt; 0.1</text>
<text x="173.6" y="152.5">&lt; 2</text>
<text x="187.1" y="152.5">12</text>
<text x="31.2" y="156.8">BZX55B18</text>
<text x="31.2" y="161">BZX55B20</text>
<text x="54.1" y="156.8">17.64</text>
<text x="54.9" y="161">19.6</text>
<text x="67.3" y="156.8">18.36</text>
<text x="68" y="161">20.4</text>
<text x="81.1" y="156.8">&lt; 50</text>
<text x="81.1" y="161">&lt; 55</text>
<text x="93.4" y="156.8">&lt; 170</text>
<text x="93.4" y="161">&lt; 220</text>
<text x="109.3" y="156.8">5</text>
<text x="109.3" y="161">5</text>
<text x="120.4" y="156.8">0.03</text>
<text x="120.4" y="161">0.03</text>
<text x="133.6" y="156.8">0.11</text>
<text x="133.6" y="161">0.11</text>
<text x="148.6" y="156.8">1</text>
<text x="148.6" y="161">1</text>
<text x="159.3" y="156.8">&lt; 0.1</text>
<text x="159.3" y="161">&lt; 0.1</text>
<text x="173.6" y="156.8">&lt; 2</text>
<text x="173.6" y="161">&lt; 2</text>
<text x="187.1" y="156.8">13</text>
<text x="187.1" y="161">15</text>
<text x="31.2" y="165.2">BZX55B22</text>
<text x="54.1" y="165.2">21.55</text>
<text x="67.3" y="165.2">22.45</text>
<text x="81.1" y="165.2">&lt; 55</text>
<text x="93.4" y="165.2">&lt; 220</text>
<text x="109.3" y="165.2">5</text>
<text x="120.4" y="165.2">0.04</text>
<text x="133.6" y="165.2">0.12</text>
<text x="148.6" y="165.2">1</text>
<text x="159.3" y="165.2">&lt; 0.1</text>
<text x="173.6" y="165.2">&lt; 2</text>
<text x="187.1" y="165.2">16</text>
<text x="31.2" y="169.5">BZX55B24</text>
<text x="31.2" y="173.7">BZX55B27</text>
<text x="54.9" y="169.5">23.5</text>
<text x="54.9" y="173.7">26.4</text>
<text x="68" y="169.5">24.5</text>
<text x="68" y="173.7">27.6</text>
<text x="81.1" y="169.5">&lt; 80</text>
<text x="81.1" y="173.7">&lt; 80</text>
<text x="93.4" y="169.5">&lt; 220</text>
<text x="93.4" y="173.7">&lt; 220</text>
<text x="109.3" y="169.5">5</text>
<text x="109.3" y="173.7">5</text>
<text x="120.4" y="169.5">0.04</text>
<text x="120.4" y="173.7">0.04</text>
<text x="133.6" y="169.5">0.12</text>
<text x="133.6" y="173.7">0.12</text>
<text x="148.6" y="169.5">1</text>
<text x="148.6" y="173.7">1</text>
<text x="159.3" y="169.5">&lt; 0.1</text>
<text x="159.3" y="173.7">&lt; 0.1</text>
<text x="173.6" y="169.5">&lt; 2</text>
<text x="173.6" y="173.7">&lt; 2</text>
<text x="187.1" y="169.5">18</text>
<text x="187.1" y="173.7">20</text>
<text x="31.2" y="177.9">BZX55B30</text>
<text x="54.9" y="177.9">29.4</text>
<text x="68" y="177.9">30.6</text>
<text x="81.1" y="177.9">&lt; 80</text>
<text x="93.4" y="177.9">&lt; 220</text>
<text x="109.3" y="177.9">5</text>
<text x="120.4" y="177.9">0.04</text>
<text x="133.6" y="177.9">0.12</text>
<text x="148.6" y="177.9">1</text>
<text x="159.3" y="177.9">&lt; 0.1</text>
<text x="173.6" y="177.9">&lt; 2</text>
<text x="187.1" y="177.9">22</text>
<text x="31.2" y="182.2">BZX55B33</text>
<text x="54.9" y="182.2">32.4</text>
<text x="68" y="182.2">33.6</text>
<text x="81.1" y="182.2">&lt; 80</text>
<text x="93.4" y="182.2">&lt; 220</text>
<text x="109.3" y="182.2">5</text>
<text x="120.4" y="182.2">0.04</text>
<text x="133.6" y="182.2">0.12</text>
<text x="148.6" y="182.2">1</text>
<text x="159.3" y="182.2">&lt; 0.1</text>
<text x="173.6" y="182.2">&lt; 2</text>
<text x="187.1" y="182.2">24</text>
<text x="31.2" y="186.4">BZX55B36</text>
<text x="31.2" y="190.6">BZX55B39</text>
<text x="54.9" y="186.4">35.3</text>
<text x="54.9" y="190.6">38.2</text>
<text x="68" y="186.4">36.7</text>
<text x="68" y="190.6">39.8</text>
<text x="81.1" y="186.4">&lt; 80</text>
<text x="81.1" y="190.6">&lt; 90</text>
<text x="93.4" y="186.4">&lt; 220</text>
<text x="93.4" y="190.6">&lt; 500</text>
<text x="108.1" y="190.6">2.5</text>
<text x="109.3" y="186.4">5</text>
<text x="120.4" y="186.4">0.04</text>
<text x="120.4" y="190.6">0.04</text>
<text x="133.6" y="186.4">0.12</text>
<text x="133.6" y="190.6">0.12</text>
<text x="147.4" y="190.6">0.5</text>
<text x="148.6" y="186.4">1</text>
<text x="159.3" y="186.4">&lt; 0.1</text>
<text x="159.3" y="190.6">&lt; 0.1</text>
<text x="173.6" y="186.4">&lt; 2</text>
<text x="173.6" y="190.6">&lt; 5</text>
<text x="187.1" y="186.4">27</text>
<text x="187.1" y="190.6">30</text>
<text x="31.2" y="194.9">BZX55B43</text>
<text x="54.9" y="194.9">42.1</text>
<text x="68" y="194.9">43.9</text>
<text x="81.1" y="194.9">&lt; 90</text>
<text x="93.4" y="194.9">&lt; 600</text>
<text x="108.1" y="194.9">2.5</text>
<text x="120.4" y="194.9">0.04</text>
<text x="133.6" y="194.9">0.12</text>
<text x="147.4" y="194.9">0.5</text>
<text x="159.3" y="194.9">&lt; 0.1</text>
<text x="173.6" y="194.9">&lt; 5</text>
<text x="187.1" y="194.9">33</text>
<text x="31.2" y="199.1">BZX55B47</text>
<text x="31.2" y="203.3">BZX55B51</text>
<text x="54.9" y="199.1">46.1</text>
<text x="56.1" y="203.3">50</text>
<text x="68" y="199.1">47.9</text>
<text x="69.2" y="203.3">52</text>
<text x="80.3" y="199.1">&lt; 110</text>
<text x="80.3" y="203.3">&lt; 125</text>
<text x="93.4" y="199.1">&lt; 700</text>
<text x="93.4" y="203.3">&lt; 700</text>
<text x="108.1" y="199.1">2.5</text>
<text x="108.1" y="203.3">2.5</text>
<text x="120.4" y="199.1">0.04</text>
<text x="120.4" y="203.3">0.04</text>
<text x="133.6" y="199.1">0.12</text>
<text x="133.6" y="203.3">0.12</text>
<text x="147.4" y="199.1">0.5</text>
<text x="147.4" y="203.3">0.5</text>
<text x="159.3" y="199.1">&lt; 0.1</text>
<text x="159.3" y="203.3">&lt; 0.1</text>
<text x="172.8" y="203.3">&lt; 10</text>
<text x="173.6" y="199.1">&lt; 5</text>
<text x="187.1" y="199.1">36</text>
<text x="187.1" y="203.3">39</text>
<text x="31.2" y="207.6">BZX55B56</text>
<text x="54.9" y="207.6">54.9</text>
<text x="68" y="207.6">57.1</text>
<text x="80.3" y="207.6">&lt; 135</text>
<text x="92.6" y="207.6">&lt; 1000</text>
<text x="108.1" y="207.6">2.5</text>
<text x="120.4" y="207.6">0.04</text>
<text x="133.6" y="207.6">0.12</text>
<text x="147.4" y="207.6">0.5</text>
<text x="159.3" y="207.6">&lt; 0.1</text>
<text x="172.8" y="207.6">&lt; 10</text>
<text x="187.1" y="207.6">43</text>
<text x="31.2" y="211.8">BZX55B62</text>
<text x="54.9" y="211.8">60.8</text>
<text x="68" y="211.8">63.2</text>
<text x="80.3" y="211.8">&lt; 150</text>
<text x="92.6" y="211.8">&lt; 1000</text>
<text x="108.1" y="211.8">2.5</text>
<text x="120.4" y="211.8">0.04</text>
<text x="133.6" y="211.8">0.12</text>
<text x="147.4" y="211.8">0.5</text>
<text x="159.3" y="211.8">&lt; 0.1</text>
<text x="172.8" y="211.8">&lt; 10</text>
<text x="187.1" y="211.8">47</text>
<text x="31.2" y="216">BZX55B68</text>
<text x="31.2" y="220.3">BZX55B75</text>
<text x="54.9" y="216">66.6</text>
<text x="56.1" y="220.3">73</text>
<text x="68" y="216">69.4</text>
<text x="68" y="220.3">76.5</text>
<text x="80.3" y="216">&lt; 200</text>
<text x="80.3" y="220.3">&lt; 250</text>
<text x="92.6" y="216">&lt; 1000</text>
<text x="92.6" y="220.3">&lt; 1500</text>
<text x="108.1" y="216">2.5</text>
<text x="108.1" y="220.3">2.5</text>
<text x="120.4" y="216">0.04</text>
<text x="120.4" y="220.3">0.04</text>
<text x="133.6" y="216">0.12</text>
<text x="133.6" y="220.3">0.12</text>
<text x="147.4" y="216">0.5</text>
<text x="147.4" y="220.3">0.5</text>
<text x="159.3" y="216">&lt; 0.1</text>
<text x="159.3" y="220.3">&lt; 0.1</text>
<text x="172.8" y="216">&lt; 10</text>
<text x="172.8" y="220.3">&lt; 10</text>
<text x="187.1" y="216">51</text>
<text x="187.1" y="220.3">56</text>
<text x="27.7" y="225.6">Tighter tolerances available on request:</text>
<text x="24.9" y="229.1">BZX55A... ± 1% of V</text>
<text x="56.6" y="229.1">, BZX55F... ± 3% of V</text>
<text x="24.9" y="265.6">Document Number 85604</text>
<text x="24.9" y="269.8">Rev. 2, 12-Juni-03</text>
<text x="173.9" y="265.6">www.vishay.com</text>
<text x="193.4" y="269.8">3</text>
</g>
<g font-size="2.2">
<text x="67.4" y="45.9">1)</text>
<text x="60.5" y="52">Z</text>
<text x="67.1" y="52">ZT</text>
<text x="81" y="52">zjT</text>
<text x="94.1" y="52">zjK</text>
<text x="109.1" y="52">ZT</text>
<text x="130.1" y="52">VZ</text>
<text x="148.3" y="52">ZK</text>
<text x="160.2" y="52">R</text>
<text x="173.4" y="52">R</text>
<text x="190.6" y="52">R</text>
<text x="82.7" y="56">ZT</text>
<text x="95.5" y="56">ZK</text>
<text x="159.8" y="56">amb</text>
<text x="172.9" y="56">amb</text>
<text x="24.9" y="224.5">1)</text>
<text x="50.9" y="229.8">Znom</text>
<text x="84" y="229.8">Znom</text>
</g>
</svg>
